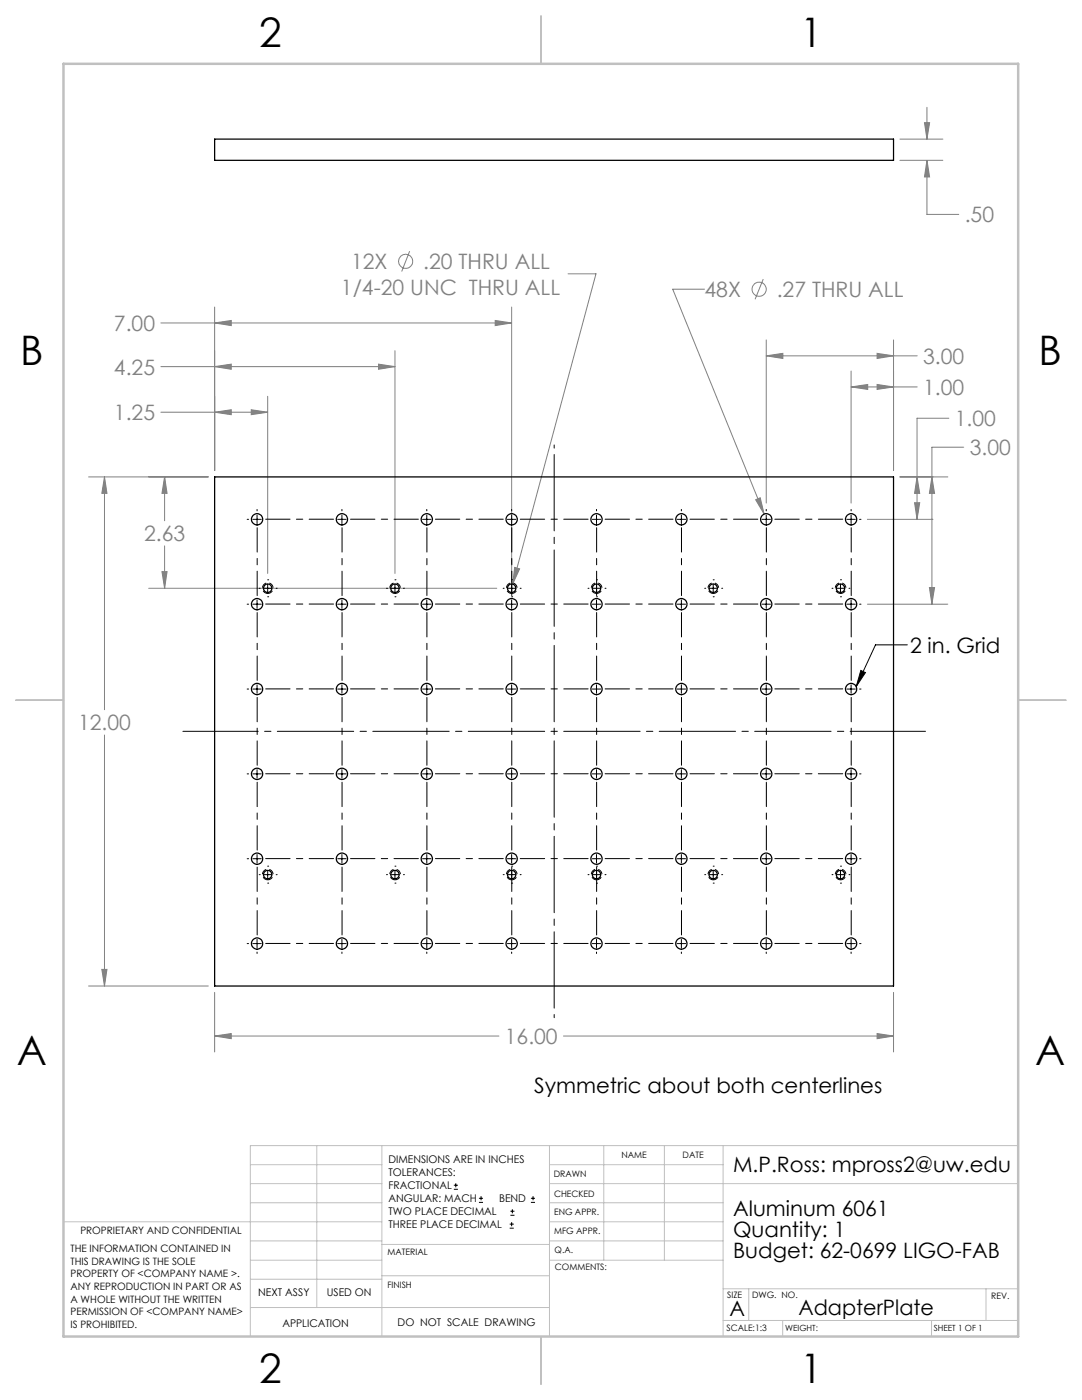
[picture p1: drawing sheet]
<svg xmlns="http://www.w3.org/2000/svg" width="216mm" height="279mm" viewBox="0 0 216 279" stroke-linecap="round" stroke-linejoin="round" font-family="sans-serif">
<g fill="none" stroke="#808080" stroke-width=".2">
<path d="M179.6 27.8h8.5M179.6 32h8.5M184.5 24.5h1l-.5 3.3zM185 32l.5 3.3h-1zM185 32v10.8h6.3M185 21.4v6.4M81.7 50.1l-1.5 4.1M113.3 54.6h5.6l-16.6 62M140.6 57.7h-6.4l18.3 44.9M152.3 55.7l-1.6 4M32.1 73.2h46.7M32.1 64.5h70"/>
<path d="M42.8 73.2l3.3-.5v1zM42.8 64.5l3.3-.5v1zM42.8 61.3v32.6M53.4 79.1v35.3M75.5 72.7l3.3 .5-3.3 .5zM78.8 70v44.4M98.8 64l3.3 .5-3.3 .5zM102.1 61.3v54.8M152.9 71l3.3-.5v1zM152.9 67.8v32.6M152.9 71h30.1M169.8 77.2l3.3-.5v1z"/>
<path d="M169.8 74v26.4M169.8 77.2h13.2M175 76.7l3.3 .5-3.3 .5zM175 70.5l3.3 .5-3.3 .5zM178.3 67.8v26.1M17.7 95.2h23.9M20.8 95.2l.5 3.3h-1zM20.8 95.2v46.4M32.1 82.3h21.3M32.8 95.2l.5 3.3h-1zM32.8 95.2v8.7M42.8 82.3l3.3-.5v1z"/>
<path d="M50.1 81.8l3.3 .5-3.3 .5zM150.8 99.7l.9-.4 .8 3.3zM179.6 95.2h9.5M183 95.2l.5 3.3h-1zM185.9 95.2l.6 3.3h-1zM189.3 83.5h-6.3v20.1M192.3 89.3h-6.4v31.3M29.7 117.4h69.4M32.3 114.1h1l-.5 3.3zM32.8 108.9v8.5M102.7 113.2l1 .3-1.4 3.1zM173.1 103.6h13.1"/>
<path d="M182.5 100.3h1l-.5 3.3zM185.5 117.3h1l-.6 3.3zM173.1 120.6h16M20.8 146.7v50.1M17.7 196.8h23.9M20.3 193.5h1l-.5 3.3zM42.8 198v11.9M178.3 198v11.9M42.8 206.8l3.3-.5v1zM42.8 206.8h56.8M112.4 206.8h65.9M175 206.3l3.3 .5-3.3 .5z"/>
<circle cx="80.9" cy="52.1" r="1.4"/>
<circle cx="151.5" cy="57.7" r="1.41"/>
</g>
<g fill="none" stroke="#000" stroke-width=".2">
<path d="M49.3 103.6h.3M50.4 103.6h1.7M51.3 101.7v.3M51.3 102.8v1.7M51.3 119.7v1.7M51.7 117.4h.1M52.6 117.4h1.7M53.4 115.7h.1M53.4 119.1h.1M53.4 116.6v1.7M55.1 117.4h.1M67.4 103.6h1.7"/>
<path d="M68.2 101.7v.3M68.2 102.8v1.7M68.2 119.7v1.7M77.1 117.4h.1M78 117.4h1.7M78.8 115.7h.1M78.8 119.1h.1M78.8 116.6v1.7M80.5 117.4h.1M84.3 103.6h1.7M85.2 101.7v.3M85.2 102.8v1.7"/>
<path d="M85.2 119.7v1.7M100.4 117.4h.1M101.2 103.6h1.7M101.2 117.4h1.7M102.1 115.7h.1M102.1 119.1h.1M102.1 101.7v.3M102.1 102.8v1.7M102.1 116.6v1.7M102.1 119.7v1.7M103.8 117.4h.1M117.3 117.4h.1"/>
<path d="M118.2 103.6h1.7M118.2 117.4h1.7M119 115.7h.1M119 119.1h.1M119 101.7v.3M119 102.8v1.7M119 116.6v1.7M119 119.7v1.7M120.7 117.4h.1M135.1 103.6h1.7M136 101.7v.3M136 102.8v1.7"/>
<path d="M136 119.7v1.7M140.6 117.4h.1M141.5 117.4h1.7M142.3 115.7h.1M142.3 119.1h.1M142.3 116.6v1.7M144 117.4h.1M152 103.6h1.7M152.9 101.7v.3M152.9 102.8v1.7M152.9 119.7v1.7M166 117.4h.1"/>
<path d="M166.9 117.4h1.7M167.7 115.7h.1M167.7 119.1h.1M167.7 116.6v1.7M169 103.6h1.7M169.4 117.4h.1M169.8 101.7v.3M169.8 102.8v1.7M169.8 119.7v1.7M171.5 103.6h.3M49.3 137.5h.3M49.3 120.6h.3"/>
<path d="M50.4 137.5h1.7M50.4 120.6h1.7M51.3 136.7v1.7M67.4 137.5h1.7M67.4 120.6h1.7M68.2 136.7v1.7M84.3 137.5h1.7M84.3 120.6h1.7M85.2 136.7v1.7M101.2 137.5h1.7M101.2 120.6h1.7M102.1 136.7v1.7"/>
<path d="M118.2 137.5h1.7M118.2 120.6h1.7M119 136.7v1.7M135.1 137.5h1.7M135.1 120.6h1.7M136 136.7v1.7M152 137.5h1.7M152 120.6h1.7M152.9 136.7v1.7M169 137.5h1.7M169 120.6h1.7M169.8 136.7v1.7"/>
<path d="M171.5 137.5h.3M171.5 120.6h.3M171.8 133.8l.9 .4-1.8 2.8zM181 128.7h-6.3l-3.8 8.3M49.3 154.4h.3M50.4 154.4h1.7M51.3 153.6v1.7M67.4 154.4h1.7M68.2 153.6v1.7M84.3 154.4h1.7M85.2 153.6v1.7M101.2 154.4h1.7"/>
<path d="M102.1 153.6v1.7M118.2 154.4h1.7M119 153.6v1.7M135.1 154.4h1.7M136 153.6v1.7M152 154.4h1.7M152.9 153.6v1.7M169 154.4h1.7M169.8 153.6v1.7M171.5 154.4h.3M49.3 171.4h.3M50.4 171.4h1.7"/>
<path d="M51.3 170.5v1.7M51.7 174.6h.1M52.6 174.6h1.7M53.4 172.9h.1M53.4 176.2h.1M53.4 173.7v1.7M55.1 174.6h.1M67.4 171.4h1.7M68.2 170.5v1.7M77.1 174.6h.1M78 174.6h1.7M78.8 172.9h.1"/>
<path d="M78.8 176.2h.1M78.8 173.7v1.7M80.5 174.6h.1M84.3 171.4h1.7M85.2 170.5v1.7M100.4 174.6h.1M101.2 171.4h1.7M101.2 174.6h1.7M102.1 172.9h.1M102.1 176.2h.1M102.1 170.5v1.7M102.1 173.7v1.7"/>
<path d="M103.8 174.6h.1M117.3 174.6h.1M118.2 171.4h1.7M118.2 174.6h1.7M119 172.9h.1M119 176.2h.1M119 170.5v1.7M119 173.7v1.7M120.7 174.6h.1M135.1 171.4h1.7M136 170.5v1.7M140.6 174.6h.1"/>
<path d="M141.5 174.6h1.7M142.3 172.9h.1M142.3 176.2h.1M142.3 173.7v1.7M144 174.6h.1M152 171.4h1.7M152.9 170.5v1.7M166 174.6h.1M166.9 174.6h1.7M167.7 172.9h.1M167.7 176.2h.1M167.7 173.7v1.7"/>
<path d="M169 171.4h1.7M169.4 174.6h.1M169.8 170.5v1.7M171.5 171.4h.3M49.3 188.3h.3M50.4 188.3h1.7M51.3 187.5v1.7M51.3 190v.3M67.4 188.3h1.7M68.2 187.5v1.7M68.2 190v.3M84.3 188.3h1.7"/>
<path d="M85.2 187.5v1.7M85.2 190v.3M101.2 188.3h1.7M102.1 187.5v1.7M102.1 190v.3M118.2 188.3h1.7M119 187.5v1.7M119 190v.3M135.1 188.3h1.7M136 187.5v1.7M136 190v.3M152 188.3h1.7"/>
<path d="M152.9 187.5v1.7M152.9 190v.3M169 188.3h1.7M169.8 187.5v1.7M169.8 190v.3M171.5 188.3h.3M90.6 237.3h.8M90.6 236.5h.8M90.9 236.1v.9M95.6 240h.8M95.6 239.1h.8M96 238.7v.8"/>
<path d="M105.9 240h.9M105.9 239.1h.9M106.4 238.7v.8M101.7 245.1h.8M101.7 244.3h.8M101.8 242.5h.9M101.8 241.7h.9M102.1 243.9v.8M102.2 241.3v.8"/>
</g>
<path d="M53.4 118.4a1.06 1.06 0 0 1-.9-1.5 1.06 1.06 0 0 1 1.8-.1 1.06 1.06 0 0 1-.7 1.6h-.2M78.8 118.4a1.06 1.06 0 0 1-.9-1.5 1.06 1.06 0 0 1 1.8-.1 1.06 1.06 0 0 1-.7 1.6h-.2M102.1 118.4a1.06 1.06 0 0 1-.9-1.5 1.06 1.06 0 0 1 1.8-.1 1.06 1.06 0 0 1-.7 1.6h-.2M119 118.4a1.06 1.06 0 0 1-.9-1.5 1.06 1.06 0 0 1 1.8-.1 1.06 1.06 0 0 1-.7 1.6h-.2M142.3 118.4a1.06 1.06 0 0 1-.9-1.5 1.06 1.06 0 0 1 1.8-.1 1.06 1.06 0 0 1-.7 1.6h-.2M167.7 118.4a1.06 1.06 0 0 1-.9-1.5 1.06 1.06 0 0 1 1.8-.1 1.06 1.06 0 0 1-.7 1.6h-.2M53.4 175.6a1.06 1.06 0 0 1-.9-1.6 1.06 1.06 0 0 1 1.8-.1 1.06 1.06 0 0 1-.7 1.7h-.2M78.8 175.6a1.06 1.06 0 0 1-.9-1.6 1.06 1.06 0 0 1 1.8-.1 1.06 1.06 0 0 1-.7 1.7h-.2M102.1 175.6a1.06 1.06 0 0 1-.9-1.6 1.06 1.06 0 0 1 1.8-.1 1.06 1.06 0 0 1-.7 1.7h-.2M119 175.6a1.06 1.06 0 0 1-.9-1.6 1.06 1.06 0 0 1 1.8-.1 1.06 1.06 0 0 1-.7 1.7h-.2M142.3 175.6a1.06 1.06 0 0 1-.9-1.6 1.06 1.06 0 0 1 1.8-.1 1.06 1.06 0 0 1-.7 1.7h-.2M167.7 175.6a1.06 1.06 0 0 1-.9-1.6 1.06 1.06 0 0 1 1.8-.1 1.06 1.06 0 0 1-.7 1.7h-.2" fill="none" stroke="#000" stroke-width=".2" stroke-dasharray="1.3 .6" stroke-dashoffset=".2" stroke-linecap="butt"/>
<path d="M36.5 146h148.2" fill="none" stroke="#000" stroke-width=".2" stroke-dasharray="15.2 1.3 1.3 1.3" stroke-dashoffset=".2"/>
<path d="M110.6 88.8v114.3" fill="none" stroke="#000" stroke-width=".2" stroke-dasharray="15.2 1.3 1.3 1.3" stroke-dashoffset="-1.9"/>
<g fill="none" stroke="#c0c0c0" stroke-width=".2">
<path d="M50 232.4h26.2M50 236.2h26.2M63.2 228.6v32.3M76.2 228.6v38.1M109.6 228.6v38.1M109.6 232.4h34.7M109.6 236.2h93.6M120.5 228.6v22.9M132.6 228.6v22.9M144.3 228.6v38.1M203.2 228.6h-153.2v38.1M12.7 243.8h63.5"/>
<path d="M50 251.5h26.2M50 240h26.2M50 247.7h26.2M50 255.3h26.2M76.2 254.6h33.4M76.2 248.4h33.4M109.6 251.5h34.7M109.6 243.8h34.7M109.6 240h34.7M109.6 247.7h34.7M144.3 257.2h58.9M149.4 257.2v6.3"/>
<path d="M196.7 257.2v6.3M50 260.9h59.6M144.3 263.5h58.9M156.2 263.5v3.2M185.9 263.5v3.2"/>
</g>
<path d="M108 3.2v9.5M3.1 139.7h9.6M203.2 139.7h9.5M108 266.7v9.6" fill="none" stroke="#c0c0c0" stroke-width=".25"/>
<path d="M12.7 12.7h190.5v254h-190.5z" fill="none" stroke="#c0c0c0" stroke-width=".5"/>
<g fill="none" stroke="#000" stroke-width=".2" stroke-dasharray="15.2 1.3 1.3 1.3" stroke-dashoffset="10.4">
<path d="M51.3 118.9v-13.6M53 103.6h13.6M68.2 118.9v-13.6M69.9 103.6h13.6M85.2 118.9v-13.6M86.9 103.6h13.5M102.1 118.9v-13.6M103.8 103.6h13.6M119 118.9v-13.6M120.7 103.6h13.6M136 118.9v-13.6M137.7 103.6h13.5"/>
<path d="M152.9 118.9v-13.6M154.6 103.6h13.6M169.8 118.9v-13.6M51.3 135.8v-13.6M53 137.5h13.6M53 120.6h13.6M68.2 135.8v-13.6M69.9 137.5h13.6M69.9 120.6h13.6M85.2 135.8v-13.6M86.9 137.5h13.5M86.9 120.6h13.5"/>
<path d="M102.1 135.8v-13.6M103.8 137.5h13.6M103.8 120.6h13.6M119 135.8v-13.6M120.7 137.5h13.6M120.7 120.6h13.6M136 135.8v-13.6M137.7 137.5h13.5M137.7 120.6h13.5M152.9 135.8v-13.6M154.6 137.5h13.6M154.6 120.6h13.6"/>
<path d="M169.8 135.8v-13.6M51.3 152.7v-13.5M53 154.4h13.6M68.2 152.7v-13.5M69.9 154.4h13.6M85.2 152.7v-13.5M86.9 154.4h13.5M102.1 152.7v-13.5M103.8 154.4h13.6M119 152.7v-13.5M120.7 154.4h13.6M136 152.7v-13.5"/>
<path d="M137.7 154.4h13.5M152.9 152.7v-13.5M154.6 154.4h13.6M169.8 152.7v-13.5M51.3 169.7v-13.6M53 171.4h13.6M68.2 169.7v-13.6M69.9 171.4h13.6M85.2 169.7v-13.6M86.9 171.4h13.5M102.1 169.7v-13.6M103.8 171.4h13.6"/>
<path d="M119 169.7v-13.6M120.7 171.4h13.6M136 169.7v-13.6M137.7 171.4h13.5M152.9 169.7v-13.6M154.6 171.4h13.6M169.8 169.7v-13.6M51.3 186.6v-13.6M53 188.3h13.6M68.2 186.6v-13.6M69.9 188.3h13.6M85.2 186.6v-13.6"/>
<path d="M86.9 188.3h13.5M102.1 186.6v-13.6M103.8 188.3h13.6M119 186.6v-13.6M120.7 188.3h13.6M136 186.6v-13.6M137.7 188.3h13.5M152.9 186.6v-13.6M154.6 188.3h13.6M169.8 186.6v-13.6"/>
</g>
<path d="M184.5 24.5h1l-.5 3.3zM185 32l.5 3.3h-1zM42.8 206.8l3.3-.5v1zM175 206.3l3.3 .5-3.3 .5zM20.8 95.2l.5 3.3h-1zM20.3 193.5h1l-.5 3.3zM169.8 77.2l3.3-.5v1zM175 76.7l3.3 .5-3.3 .5zM182.5 100.3h1l-.5 3.3zM183 95.2l.5 3.3h-1zM150.8 99.7l1.7 2.9-.8-3.3zM50.1 81.8l3.3 .5-3.3 .5zM42.8 82.3l3.3-.5v1zM42.8 73.2l3.3-.5v1zM75.5 72.7l3.3 .5-3.3 .5zM175 70.5l3.3 .5-3.3 .5zM152.9 71l3.3-.5v1zM185.5 117.3h1l-.6 3.3zM185.9 95.2l.6 3.3h-1zM42.8 64.5l3.3-.5v1zM98.8 64l3.3 .5-3.3 .5zM32.8 95.2l.5 3.3h-1zM32.3 114.1h1l-.5 3.3zM102.7 113.2l-.4 3.4 1.4-3.1z" fill="#808080"/>
<path d="M171.8 133.8l.9 .4-1.8 2.8z" fill="#000"/>
<g fill="none" stroke="#000" stroke-width=".25">
<path d="M42.8 27.8h135.5v4.2h-135.5zM42.8 95.2h135.5v101.6h-135.5z"/>
<circle cx="51.3" cy="103.7" r="1.12"/>
<circle cx="53.4" cy="117.4" r=".84"/>
<circle cx="68.2" cy="103.7" r="1.12"/>
<circle cx="78.8" cy="117.4" r=".84"/>
<circle cx="85.2" cy="103.7" r="1.12"/>
<circle cx="102.1" cy="117.4" r=".84"/>
<circle cx="102.1" cy="103.7" r="1.12"/>
<circle cx="119" cy="117.4" r=".84"/>
<circle cx="119" cy="103.7" r="1.12"/>
<circle cx="136" cy="103.7" r="1.12"/>
<circle cx="142.3" cy="117.4" r=".84"/>
<circle cx="152.9" cy="103.7" r="1.12"/>
<circle cx="167.7" cy="117.4" r=".84"/>
<circle cx="169.8" cy="103.7" r="1.12"/>
<circle cx="51.3" cy="120.6" r="1.12"/>
<circle cx="51.3" cy="137.5" r="1.12"/>
<circle cx="68.2" cy="120.6" r="1.12"/>
<circle cx="68.2" cy="137.5" r="1.12"/>
<circle cx="85.2" cy="120.6" r="1.12"/>
<circle cx="85.2" cy="137.5" r="1.12"/>
<circle cx="102.1" cy="120.6" r="1.12"/>
<circle cx="102.1" cy="137.5" r="1.12"/>
<circle cx="119" cy="120.6" r="1.12"/>
<circle cx="119" cy="137.5" r="1.12"/>
<circle cx="136" cy="120.6" r="1.12"/>
<circle cx="136" cy="137.5" r="1.12"/>
<circle cx="152.9" cy="120.6" r="1.12"/>
<circle cx="152.9" cy="137.5" r="1.12"/>
<circle cx="169.8" cy="120.6" r="1.12"/>
<circle cx="169.8" cy="137.5" r="1.12"/>
<circle cx="51.3" cy="154.5" r="1.12"/>
<circle cx="68.2" cy="154.5" r="1.12"/>
<circle cx="85.2" cy="154.5" r="1.12"/>
<circle cx="102.1" cy="154.5" r="1.12"/>
<circle cx="119" cy="154.5" r="1.12"/>
<circle cx="136" cy="154.5" r="1.12"/>
<circle cx="152.9" cy="154.5" r="1.12"/>
<circle cx="169.8" cy="154.5" r="1.12"/>
<circle cx="51.3" cy="171.4" r="1.12"/>
<circle cx="53.4" cy="174.6" r=".84"/>
<circle cx="68.2" cy="171.4" r="1.12"/>
<circle cx="78.8" cy="174.6" r=".84"/>
<circle cx="85.2" cy="171.4" r="1.12"/>
<circle cx="102.1" cy="174.6" r=".84"/>
<circle cx="102.1" cy="171.4" r="1.12"/>
<circle cx="119" cy="174.6" r=".84"/>
<circle cx="119" cy="171.4" r="1.12"/>
<circle cx="136" cy="171.4" r="1.12"/>
<circle cx="142.3" cy="174.6" r=".84"/>
<circle cx="152.9" cy="171.4" r="1.12"/>
<circle cx="167.7" cy="174.6" r=".84"/>
<circle cx="169.8" cy="171.4" r="1.12"/>
<circle cx="51.3" cy="188.3" r="1.12"/>
<circle cx="68.2" cy="188.3" r="1.12"/>
<circle cx="85.2" cy="188.3" r="1.12"/>
<circle cx="102.1" cy="188.3" r="1.12"/>
<circle cx="119" cy="188.3" r="1.12"/>
<circle cx="136" cy="188.3" r="1.12"/>
<circle cx="152.9" cy="188.3" r="1.12"/>
<circle cx="169.8" cy="188.3" r="1.12"/>
</g>
<g font-size="8.1">
<text x="51.7" y="9.3">2</text>
<text x="159.7" y="9.3">1</text>
<text x="4" y="72.8">B</text>
<text x="207.2" y="72.8">B</text>
<text x="3.3" y="212.5">A</text>
<text x="206.5" y="212.5">A</text>
<text x="51.7" y="276">2</text>
<text x="159.7" y="276">1</text>
</g>
<g font-size="4.2" fill="#808080">
<text x="192.5" y="44.4">.50</text>
<text x="70.1" y="53.7">12X</text>
<text x="84.5" y="53.7">.20 THRU ALL</text>
<text x="68" y="58.8">1/4-20 UNC THRU ALL</text>
<text x="140.6" y="59.3">48X</text>
<text x="155" y="59.3">.27 THRU ALL</text>
<text x="22.7" y="66">7.00</text>
<text x="22.7" y="74.8">4.25</text>
<text x="184.2" y="72.6">3.00</text>
<text x="22.7" y="83.9">1.25</text>
<text x="184.2" y="78.8">1.00</text>
<text x="190.5" y="85.1">1.00</text>
<text x="193.5" y="90.8">3.00</text>
<text x="28.7" y="108">2.63</text>
<text x="15.6" y="145.7">12.00</text>
<text x="100.7" y="208.4">16.00</text>
</g>
<g font-size="4.2">
<text x="181.6" y="130.3">2 in. Grid</text>
<text x="106.6" y="218.2">Symmetric about both centerlines</text>
<text x="146.3" y="233.8">M.P.Ross: mpross2@uw.edu</text>
<text x="146.3" y="242.7">Aluminum 6061</text>
<text x="146.3" y="246.9">Quantity: 1</text>
<text x="146.3" y="251.1">Budget: 62-0699 LIGO-FAB</text>
<text x="145.6" y="262.7">A</text>
<text x="159.3" y="262.4">AdapterPlate</text>
</g>
<g font-size="2.1">
<text x="77.5" y="232.2">DIMENSIONS ARE IN INCHES</text>
<text x="77.5" y="234.7">TOLERANCES:</text>
<text x="77.5" y="237.3">FRACTIONAL</text>
<text x="77.5" y="239.9">ANGULAR: MACH</text>
<text x="99.6" y="239.9">BEND</text>
<text x="77.5" y="242.5">TWO PLACE DECIMAL</text>
<text x="77.5" y="245.1">THREE PLACE DECIMAL</text>
<text x="51.5" y="258.7">NEXT ASSY</text>
<text x="65.2" y="258.6">USED ON</text>
<text x="56.3" y="264.8">APPLICATION</text>
<text x="79.3" y="264.6">DO NOT SCALE DRAWING</text>
</g>
<g font-size="2">
<text x="14.1" y="249.9">THE INFORMATION CONTAINED IN</text>
<text x="16" y="246.3">PROPRIETARY AND CONFIDENTIAL</text>
<text x="14.1" y="252.4">THIS DRAWING IS THE SOLE</text>
<text x="14.1" y="254.9">PROPERTY OF &lt;COMPANY NAME &gt;.</text>
<text x="14.1" y="257.4">ANY REPRODUCTION IN PART OR AS</text>
<text x="14.1" y="260">A WHOLE WITHOUT THE WRITTEN</text>
<text x="14.1" y="262.5">PERMISSION OF &lt;COMPANY NAME&gt;</text>
<text x="14.1" y="265">IS PROHIBITED.</text>
</g>
<g font-size="1.8">
<text x="124" y="231.1">NAME</text>
<text x="136.2" y="231.1">DATE</text>
<text x="110.5" y="234.8">DRAWN</text>
<text x="110.5" y="238.9">CHECKED</text>
<text x="110.6" y="242.5">ENG APPR.</text>
<text x="77.3" y="250.5">MATERIAL</text>
<text x="110.6" y="246.3">MFG APPR.</text>
<text x="110.7" y="250">Q.A.</text>
<text x="77.3" y="257">FINISH</text>
<text x="110.7" y="253.5">COMMENTS:</text>
<text x="145.1" y="259">SIZE</text>
<text x="150.1" y="259.1">DWG. NO.</text>
<text x="197.8" y="259.2">REV.</text>
<text x="145" y="265.7">SCALE:1:3</text>
</g>
<g font-size="1.7">
<text x="156.7" y="265.7">WEIGHT:</text>
<text x="186.3" y="265.7">SHEET 1 OF 1</text>
</g>
</svg>
